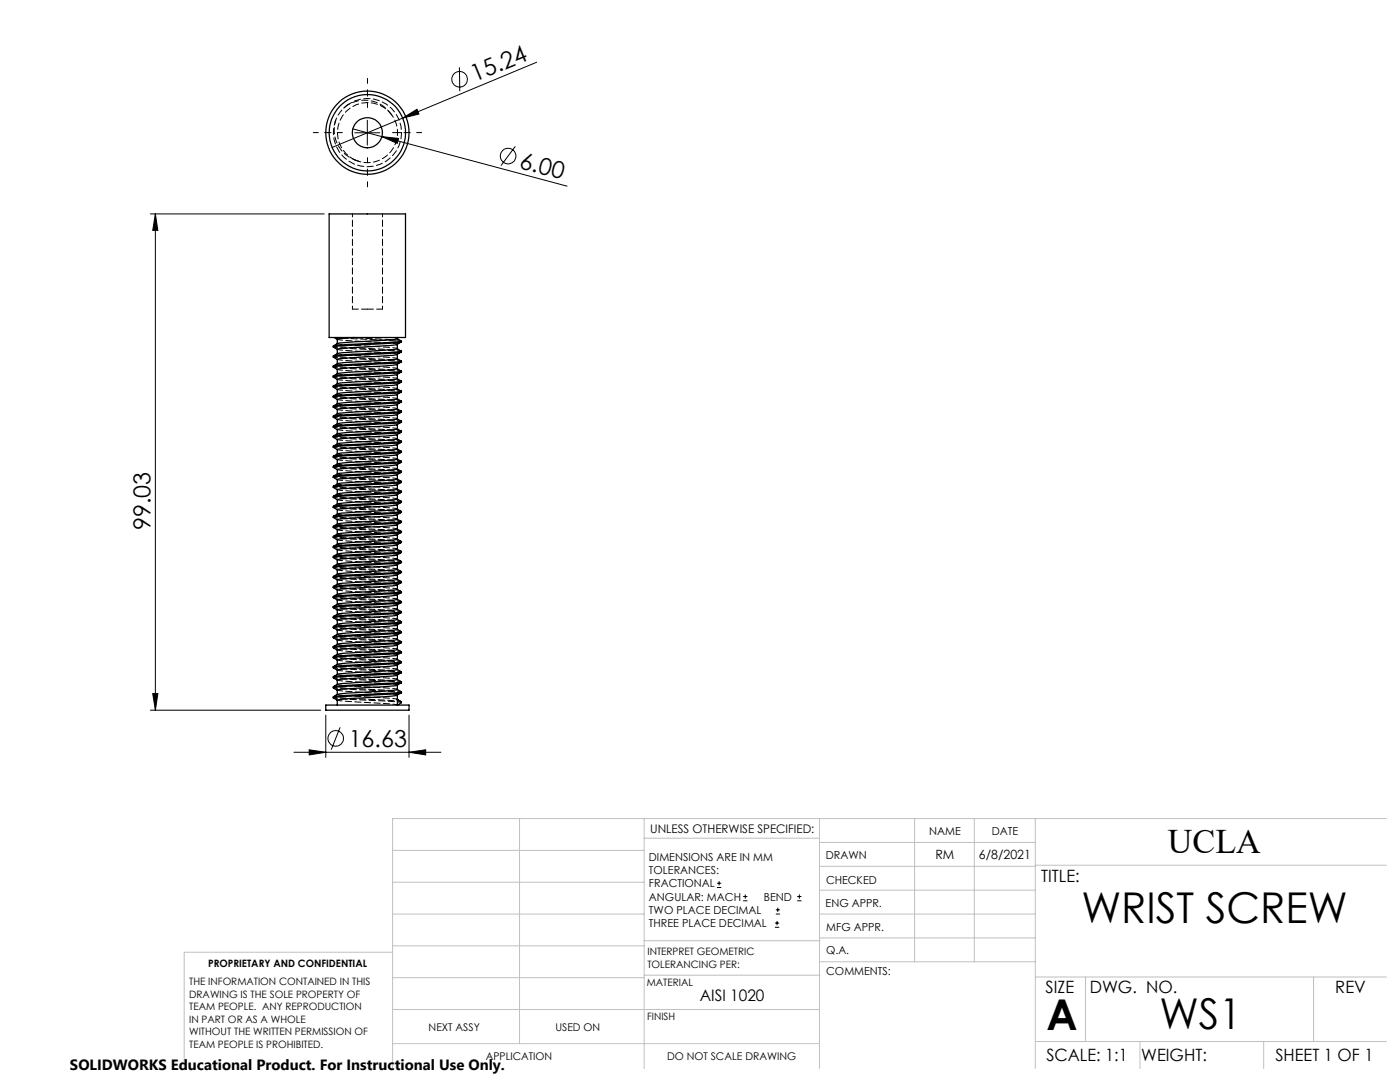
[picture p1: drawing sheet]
<svg xmlns="http://www.w3.org/2000/svg" width="279mm" height="216mm" viewBox="0 0 279 216" stroke-linecap="round" stroke-linejoin="round" font-family="sans-serif">
<g fill="none" stroke="#000" stroke-width=".2">
<path d="M91.7 13.4l.1 4.8M107.1 12.4l-40.8 17M70.4 25.7l5.8 1.6M70.8 26.5h5M73.3 24v5M76.2 27.3l3.4 .3-.3 1zM76.2 27.3l37 9.8M80.4 23.6l2.8-1.8 .4 1zM102.8 29.2l-2.8 3.9M30 42.7h34.7M31 42.7v99M31 42.7l.5 3.3h-1z"/>
<path d="M30.5 138.4h1l-.5 3.3zM30 141.7h34M58.7 150.1h29.3M61.7 149.6l3.3 .5-3.3 .5zM65 142.7v8.4M67.9 145.1l-1.8 4.5M81.6 150.1l3.3-.5v1zM81.6 142.7v8.4M143.1 177.1h.8M143.1 176.2h.8M143.5 175.8v.9M148.3 179.7h.9"/>
<path d="M148.3 178.9h.9M148.7 178.5v.8M159.1 179.7h.8M159.1 178.9h.8M159.5 178.5v.8M154.7 185h.8M154.7 184.2h.8M154.8 182.4h.8M154.8 181.5h.8M155.1 183.8v.8M155.2 181.1v.9"/>
<circle cx="91.7" cy="15.8" r="1.56"/>
<circle cx="101.4" cy="31.1" r="1.55"/>
<circle cx="67" cy="147.4" r="1.55"/>
</g>
<path d="M68.3 26.5h-5.8M73.3 21.5v-5.9M73.3 31.5v5.8M78.3 26.5h5.9" fill="none" stroke="#000" stroke-width=".2" stroke-dasharray="15.2 1.3 1.3 1.3" stroke-dashoffset="14.2"/>
<g fill="none" stroke="#c0c0c0" stroke-width=".2">
<path d="M78.4 176h50.2M78.4 169.7h50.2M103.7 163.3v44.9M128.6 163.3v49.9M128.6 167.3h34.9M163.5 163.3v49.9M163.5 177.6h43.1M163.5 172.9h43.1M163.5 168.1h43.1M182.5 163.3v28.6M194.5 163.3v28.6M206.6 163.3v49.9"/>
<path d="M206.6 172.6h70.1M276.7 163.3h-198.3v49.9M78.4 195.1h50.2M78.4 188.7h50.2M78.4 182.4h50.2M78.4 190h-41.6v23.2M128.6 194.6h35.1M128.6 187.7h35.1M163.5 182.4h43.1M163.5 187.1h43.1M163.7 191.9h42.9M206.6 194.9h70.1"/>
<path d="M216.6 194.9v12.9M262.1 194.9v12.9M78.4 208.2h85.1M78.4 201.4h85.1M206.6 207.8h70.1M227.5 207.8v5.4M252.2 207.8v5.4"/>
</g>
<g fill="#000">
<path d="M76.2 27.3l3.4 .3-.3 1zM80.4 23.6l2.8-1.8 .4 1z"/>
<path d="M30.5 138.4h1l-.5 3.3zM31 42.7l.5 3.3h-1z"/>
<path d="M61.7 149.6l3.3 .5-3.3 .5zM81.6 150.1l3.3-.5v1z"/>
</g>
<g fill="none" stroke="#000" stroke-width=".25">
<path d="M65.7 42.7h15.2v24.6h-15.2zM66.5 71v.2M66.5 69v.3M66.7 67.3l.6 .4M67.3 69.7v.9M67.3 71.7v.9M67.3 75.7v.9M67.3 77.7v.9M67.3 78.6l-.8 .4M67.3 76.6l-.8 .4M67.3 74.5l-.8 .5M67.3 72.6l-.8 .4"/>
<path d="M70.8 67.3l-3.3 .3-.2 .1v.9M79.1 78.8l-11.3 .8-.5 .1v.9M79.1 76.8l-10.8 .7-1 .2M79.1 74.8l-10 .7-1.8 .2M79.1 72.8l-11.3 .8-.5 .1v.9M79.1 70.8l-10.8 .7-1 .2M79.1 68.8l-10 .7-1.8 .2M79.2 79.5l.9 .5-.5 .2-11.1 .6-2 .2 .8-.5M79.2 69.5l.9 .6-2 .2-11.6 .7 .8-.4M79.2 67.5l.9 .6-.5 .1-10.1 .5-3 .3 .8-.5M79.2 77.5l.9 .5-1.1 .2-11.3 .6-1.1 .2-.1 .2M79.2 75.5l.9 .6-3 .3-9.4 .5-1.1 .1-.1 .2"/>
<path d="M79.2 73.5l.9 .5-3 .4-9.4 .5-1.2 .1v.2M79.2 71.5l.9 .5-1.1 .2-11.3 .6-1.1 .2-.1 .2M79.3 78.7l-.1 1-11.8 .8M79.3 76.7v.9l-.5 .1-9.7 .6-1.7 .3M79.3 74.7v.9l-.5 .1-10.5 .7-.9 .2M79.3 72.7v.9l-.5 .1-11.4 .8M79.3 70.7v.9l-.5 .1-9.7 .6-1.7 .3M79.3 68.7v.9l-.5 .1-10.5 .7-.9 .2M79.3 67.3v.3l-1 .2-10.9 .7M79.9 78.3l-.7 .5M79.9 76.3l-.7 .5M79.9 74.3l-.7 .5"/>
<path d="M79.9 72.3l-.7 .5M79.9 70.3l-.7 .5M79.9 68.3l-.7 .5M80.1 78v.2l-1.1 .2-9.5 .5-3 .3 .8 .5M80.1 76.1l-.1 .2-.4 .1-11.1 .6-2 .2 .8 .5M80.1 74l-.1 .3-1 .1-11.3 .6-1.2 .2 .8 .5M80.1 72v.2l-1.1 .2-9.5 .5-3 .3 .8 .5M80.1 70.1l-.1 .2-.4 .1-10.1 .5-3 .3 .8 .5M80.1 68.1l-.1 .2-1 .1-11.3 .6-1.2 .3 .8 .4M66.5 99.1v.1M66.5 97v.2M66.5 95v.2"/>
<path d="M66.5 93.1v.1M66.5 91.1v.1M66.5 89v.3M66.5 85.1v.1M66.5 83v.2M66.5 81v.2M67.3 81.7v.8M67.3 83.7v.9M67.3 87.7v.9M67.3 89.7v.9M67.3 91.7v.9M67.3 95.7v.9"/>
<path d="M67.3 97.7v.9M67.3 86.5l-.8 .5M79.1 98.8l-11.3 .8-.5 .1v.9M79.1 96.8l-10.8 .7-1 .2M79.1 94.8l-10 .7-1.8 .2M79.1 92.8l-11.6 .8-.2 .1v.9M79.1 90.8l-5.8 .4a30 30 0 0 0-6 .5M79.1 88.8l-10.8 .7-1 .2M79.1 86.8l-10 .7-1.8 .2M79.1 84.8l-11.3 .8-.5 .1v.9M79.1 82.8l-10.8 .7-1 .2M79.1 80.8l-10 .7-1.8 .2"/>
<path d="M79.2 99.5l.9 .5-.5 .2-11.1 .6-2 .2 .8-.5M79.2 97.5l.9 .5-1.1 .2-11.3 .6-1.2 .2 .8-.4M79.2 95.5l.9 .6-2 .2-11.6 .7 .8-.4M79.2 93.5l.9 .6-.5 .1-10.1 .5-3 .3 .8-.5M79.2 91.5l.9 .5-1.1 .3-11.3 .6-1.2 .1 .8-.4M79.2 89.5l.9 .6-2 .2-11.6 .7 .8-.4M79.2 87.5l.9 .6-3 .3-8.6 .4-2 .2 .8-.5M79.2 83.5l.9 .5a42.4 42.4 0 0 1-8.1 .6l-5.5 .4 .8-.4M79.2 81.5l.9 .6-2 .2-11.6 .7 .8-.5M79.2 85.5l.9 .5-1.1 .3-5.7 .2a38.8 38.8 0 0 0-6.8 .6v.1M79.3 98.7v.9l-.5 .1-11.4 .8M79.3 96.7v.9l-.5 .1-9.7 .6-1.7 .3"/>
<path d="M79.3 94.7v.9l-.5 .1-10.5 .7-.9 .2M79.3 92.7v.9l-.5 .1-11.4 .8M79.3 90.7v.9l-.5 .1-8.8 .6-2.6 .3M79.3 88.7v.9l-.5 .1-10.5 .7-.9 .2M79.3 86.7v.9l-.5 .1-11.4 .8M79.3 84.7l-.1 1-11.8 .8M79.3 82.7v.9l-.5 .1-9.7 .6-1.7 .3M79.3 80.7v.9l-.5 .1-11.4 .8M79.9 98.3l-.7 .5M79.9 96.3l-.7 .5M79.9 94.3l-.7 .5M79.9 92.3l-.7 .5"/>
<path d="M79.9 90.3l-.7 .5M79.9 88.3l-.7 .5M79.9 86.3l-.7 .5M79.9 84.3l-.7 .5M79.9 82.3l-.7 .5M79.9 80.3l-.7 .5M80.1 98v.2l-1.1 .2-9.5 .5-3 .3 .8 .5M80.1 96.1l-.1 .2-.4 .1-10.1 .5-3 .3 .8 .5M80.1 94.1l-.1 .2-1 .1-11.3 .6-1.2 .2 .8 .5M80.1 92v.3l-1.1 .1-9.5 .5-3 .3 .8 .5M80.1 90.1l-.1 .2-1 .1-9.5 .5-3 .3 .8 .5M80.1 88.1l-.1 .2-1 .1-5.7 .3a38.8 38.8 0 0 0-6.8 .6l.8 .4"/>
<path d="M80.1 86v.2a42.4 42.4 0 0 1-8.1 .6l-5.5 .4 .8 .5M80.1 84l-.1 .3-1 .1-9.5 .5-3 .3 .8 .5M80.1 82.1l-.1 .2-.4 .1-11.1 .6-2 .2 .8 .5M80.1 80l-.1 .3-1 .1-11.3 .6-1.2 .2 .8 .5M66.5 117.1v.1M66.5 115v.3M66.5 113.1v.1M66.5 111.1v.1M66.5 109v.2M66.5 107v.2M66.5 105.1v.1M66.5 103v.2"/>
<path d="M66.5 101v.2M67.3 101.7v.9M67.3 103.7v.9M67.3 107.7v.8M67.3 109.7v.9M67.3 111.7v.9M67.3 115.7v.9M67.3 117.7v.9M67.3 118.6l-.8 .4M79.1 118.8l-11.6 .8-.2 .1v.9M79.1 116.8l-5.8 .4a30 30 0 0 0-6 .5M79.1 114.8l-10 .7-1.8 .2"/>
<path d="M79.1 112.8l-11.6 .8-.2 .1v.9M79.1 110.8l-10 .6-1.8 .3M79.1 108.8l-10.8 .7-1 .2M79.1 106.8l-10 .7-1.8 .2M79.1 104.8l-11.3 .8-.5 .1v.9M79.1 102.8l-10.8 .7-1 .2M79.1 100.8l-10 .7-1.8 .2M79.2 115.5l.9 .6-2 .2-11.6 .7 .8-.4M79.2 113.5l.9 .6-3 .3-8.6 .4-2 .2 .8-.5M79.2 111.5l.9 .5-1.1 .3-10.5 .5-2 .2 .8-.5M79.2 109.5l.9 .5a42.4 42.4 0 0 1-8.1 .6l-5.5 .4 .8-.4M79.2 107.5l.9 .6-2 .2-11.6 .7 .8-.5"/>
<path d="M79.2 105.5l.9 .5-.5 .2-11.1 .6-2 .2 .8-.5M79.2 103.5l.9 .5-1.1 .2-11.3 .6-1.2 .2 .8-.4M79.2 101.5l.9 .6-2 .2-11.6 .7 .8-.4M79.2 119.5l.9 .6-3 .3-9.4 .5-1.2 .1v.2M79.2 117.5l.9 .5-1.1 .3-11.3 .6-1.1 .1-.1 .2M79.3 118.7v.9l-.5 .1-11.4 .8M79.3 116.7v.9l-.5 .1-8.8 .6-2.6 .3M79.3 114.7v.9l-.5 .1-10.5 .7-.9 .2M79.3 112.7v.9l-.5 .1-11.4 .8M79.3 110.7l-.1 1-11.8 .8M79.3 108.7v.9l-.5 .1-9.7 .6-1.7 .3M79.3 106.7v.9l-.5 .1-11.4 .8"/>
<path d="M79.3 104.7l-.1 1-11.8 .8M79.3 102.7v.9l-.5 .1-9.7 .6-1.7 .3M79.3 100.7v.9l-.5 .1-10.5 .7-.9 .2M79.9 118.3l-.7 .5M79.9 116.3l-.7 .5M79.9 114.3l-.7 .5M79.9 112.3l-.7 .5M79.9 110.3l-.7 .5M79.9 108.3l-.7 .5M79.9 106.3l-.7 .5M79.9 104.3l-.7 .5M79.9 102.3l-.7 .5"/>
<path d="M79.9 100.3l-.7 .5M80.1 118v.3l-1.1 .1-9.5 .5-3 .3 .8 .5M80.1 116.1l-.1 .2-1 .1-9.5 .5-3 .3 .8 .5M80.1 114.1l-.1 .2-1 .1-5.7 .3a38.8 38.8 0 0 0-6.8 .6l.8 .4M80.1 112v.3l-1.1 .1-9.5 .5-3 .3 .8 .5M80.1 110l-.1 .3-1 .1-9.5 .5-3 .3 .8 .5M80.1 108.1l-.1 .2-.4 .1-11.1 .6-2 .2 .8 .5M80.1 106l-.1 .3-1 .1-11.3 .6-1.2 .2 .8 .5M80.1 104v.2l-1.1 .2-9.5 .5-3 .3 .8 .5M80.1 102.1l-.1 .2-.4 .1-11.1 .6-2 .2 .8 .5M80.1 100l-.1 .3-1 .1-11.3 .6-1.2 .2 .8 .5M66.5 137.1v.1"/>
<path d="M66.5 135v.2M66.5 131.1v.1M66.5 125.1v.1M66.5 123v.2M66.5 139.1v.1M67.3 121.7v.9M67.3 123.7v.9M67.3 127.7v.9M67.3 129.7v.9M67.3 133.7v.8M67.3 135.7v.9M67.3 137.7v.9"/>
<path d="M67.3 132.5l-.8 .5M67.3 128.6l-.8 .4M67.3 126.5l-.8 .5M67.3 120.5l-.8 .5M79.1 138.8l-11.6 .8-.2 .1v1M79.1 136.8l-10 .6-1.8 .3M79.1 134.8l-10.8 .7-1 .2M79.1 132.8l-10 .7-1.8 .2M79.1 130.8l-11.3 .8-.5 .1v.9M79.1 128.8l-10.8 .7-1 .2M79.1 126.8l-10 .7-1.8 .2M79.1 124.8l-11.3 .8-.5 .1v.9"/>
<path d="M79.1 122.8l-10.8 .7-1 .2M79.1 120.8l-10 .7-1.8 .2M79.2 135.5l.9 .6-2 .2-11.6 .7 .8-.4M79.2 133.5l.9 .6-2 .2-11.6 .7 .8-.5M79.2 129.5l.9 .5-1.1 .2-11.3 .6-1.2 .2 .8-.4M79.2 123.5l.9 .5-1.1 .2-11.3 .6-1.2 .2 .8-.4M79.2 121.5l.9 .6-2 .2-11.6 .7 .8-.4M79.2 137.5l.9 .5-1.1 .3-10.5 .5-1.9 .2 .7-.5M79.2 131.5l.9 .5-3 .4-9.4 .5-1.2 .1v.2M79.2 127.5l.9 .6-3 .3-9.4 .5-1.1 .1-.1 .2M79.2 125.5l.9 .5-3 .4-9.4 .5-1.2 .1v.2M79.2 139.5l.9 .6"/>
<path d="M79.3 136.7l-.1 1-11.8 .8M79.3 134.7v.9l-.5 .1-10.5 .7-.9 .2M79.3 132.7v.9l-.5 .1-11.4 .8M79.3 130.7l-.1 1-11.8 .8M79.3 128.7v.9l-.5 .1-9.7 .6-1.7 .3M79.3 126.7v.9a29 29 0 0 1-6 .5l-5 .3-.9 .2M79.3 124.7l-.1 1-11.8 .8M79.3 122.7v.9l-.5 .1-9.7 .6-1.7 .3M79.3 120.7v.9l-.5 .1-10.5 .7-.9 .2M79.3 138.7v2l.8-.5v-.1M79.3 139.6l.8 .5M79.9 136.3l-.7 .5"/>
<path d="M79.9 134.3l-.7 .5M79.9 132.3l-.7 .5M79.9 130.3l-.7 .5M79.9 128.3l-.7 .5M79.9 126.3l-.7 .5M79.9 124.3l-.7 .5M79.9 122.3l-.7 .5M79.9 120.3l-.7 .5M79.9 138.3l-.7 .5M80.1 138v.3l-1.1 .1-9.5 .5-3 .3 .8 .5M80.1 136.1l-.1 .2-1 .1-9.5 .5-3 .3 .8 .5M80.1 134.1l-.1 .2-.4 .1-11.1 .6-2 .2 .8 .5"/>
<path d="M80.1 132l-.1 .3-1 .1-11.3 .6-1.2 .2 .8 .5M80.1 130v.2l-1.1 .2-9.5 .5-3 .3 .8 .5M80.1 128.1l-.1 .2-.4 .1-11.1 .6-2 .2 .8 .5M80.1 126l-.1 .3-1 .1-11.3 .6-1.2 .2 .8 .5M80.1 124v.2l-1.1 .2-9.5 .5-3 .3 .8 .5M80.1 122.1l-.1 .2-.4 .1-10.1 .5-3 .3 .8 .5M80.1 120.1l-.1 .2-1 .1-11.3 .6-1.2 .2 .8 .5M65 140.7h16.6v1h-16.6z"/>
<circle cx="73.3" cy="26.5" r="8.3"/>
<circle cx="73.3" cy="26.5" r="3"/>
<circle cx="73.3" cy="26.5" r="7.6"/>
</g>
<g fill="none" stroke="#000" stroke-width=".2" stroke-dasharray="1.3 .6" stroke-dashoffset=".6">
<path d="M70.3 42.7v19M76.3 61.7v-19M80 80l-11.5-.7-2-.3M80 78l-11.5-.7-2-.3M80 76l-11.5-.7-2-.3M80 74l-11.5-.7-2-.3M80 72l-11.5-.7-2-.3M80 70l-11.5-.7-2-.3M80 100l-11.5-.7-2-.3M80 98l-11.5-.7-2-.3M80 96l-11.5-.7-2-.3M80 94l-11.5-.7-2-.3"/>
<path d="M80 92l-11.5-.7-2-.3M80 90l-11.5-.7-2-.3M80 88l-11.5-.7-2-.3M80 86l-11.5-.7-2-.3M80 84l-11.5-.7-2-.3M80 82l-11.5-.7-2-.3M80 120l-11.5-.7-2-.3M80 118l-11.5-.7-2-.3M80 116l-11.5-.7-2-.3M80 114l-11.5-.7-2-.3M80 112l-11.5-.7-2-.3M80 110l-11.5-.7-2-.3"/>
<path d="M80 108l-11.5-.7-2-.3M80 106l-11.5-.7-2-.3M80 104l-11.5-.7-2-.3M80 102l-11.5-.7-2-.3M80 140l-11.5-.7-2-.3M80 138l-11.5-.7-2-.3M80 136l-11.5-.7-2-.3M80 134l-11.5-.7-2-.3M80 132l-11.5-.7-2-.3M80 130l-11.5-.7-2-.3M80 128l-11.5-.7-2-.3M80 126l-11.5-.7-2-.3"/>
<path d="M80 124l-11.5-.7-2-.3M80 122l-11.5-.7-2-.3"/>
</g>
<g fill="none" stroke="#000" stroke-width=".2" stroke-dasharray="1.3 .6">
<path d="M70.8 31.9a6 6 0 0 0 7.4-1.9 6 6 0 0 0-.5-7.6M67.3 79.7h.1M67.3 77.7h.1M67.3 75.7h.1M67.3 73.7h.1M67.3 71.7h.1M67.3 69.7h.1M67.3 67.7h.1M67.3 78.5v.1M67.3 76.5v.1M67.3 74.5v.1M67.3 72.5v.1"/>
<path d="M67.3 70.5v.1M67.3 68.5v.1M79.2 79.5h.1M79.2 77.5h.1M79.2 71.5h.1M79.2 69.5h.1M79.2 67.5h.1M80 68l-10.8-.7M67.3 99.7h.1M67.3 97.7h.1M67.3 95.7h.1M67.3 93.7h.1"/>
<path d="M67.3 91.7h.1M67.3 89.7h.1M67.3 87.7h.1M67.3 85.7h.1M67.3 83.7h.1M67.3 81.7h.1M67.3 98.5v.1M67.3 96.5v.1M67.3 94.5v.1M67.3 92.5v.1M67.3 90.5v.1M67.3 88.5v.1"/>
<path d="M67.3 86.5v.1M67.3 84.5v.1M67.3 82.5v.1M67.3 80.5v.1M67.4 85.7h-.1M79.2 99.5h.1M79.2 93.5h.1M79.2 91.5h.1M79.2 89.5h.1M79.2 87.5h.1M79.2 85.5h.1M79.2 83.5h.1"/>
<path d="M79.2 81.5h.1M67.3 119.7h.1M67.3 117.7h.1M67.3 115.7h.1M67.3 113.7h.1M67.3 111.7h.1M67.3 109.7h.1M67.3 107.7h.1M67.3 105.7h.1M67.3 103.7h.1M67.3 101.7h.1M67.3 118.5v.1"/>
<path d="M67.3 116.5v.1M67.3 114.5v.1M67.3 112.5v.1M67.3 110.5v.1M67.3 108.5v.1M67.3 106.5v.1M67.3 104.5v.1M67.3 102.5v.1M67.3 100.5v.1M79.2 115.5h.1M79.2 113.5h.1M79.2 111.5h.1"/>
<path d="M79.2 109.5h.1M79.2 107.5h.1M79.2 105.5h.1M79.2 103.5h.1M79.2 101.5h.1M67.3 137.7h.1M67.3 135.7h.1M67.3 133.7h.1M67.3 131.7h.1M67.3 129.7h.1M67.3 127.7h.1M67.3 125.7h.1"/>
<path d="M67.3 123.7h.1M67.3 121.7h.1M67.3 139.7h.1M67.3 138.5v.1M67.3 136.5v.1M67.3 134.5v.1M67.3 132.5v.1M67.3 130.5v.1M67.3 128.5v.1M67.3 126.5v.1M67.3 124.5v.1M67.3 122.5v.1"/>
<path d="M67.3 120.5v.1M79.2 137.5h.1M79.2 135.5h.1M79.2 133.5h.1M79.2 131.5h.1M79.2 129.5h.1M79.2 127.5h.1M79.2 125.5h.1M79.2 121.5h.1M79.2 139.5h.1"/>
</g>
<g fill="none" stroke="#000" stroke-width=".2" stroke-dasharray="1.3 .6" stroke-dashoffset=".3">
<path d="M79.3 79.6l-1.7-.3-9.2-.5-1-.3M79.3 77.6l-1.7-.3-9.2-.5-1-.3M79.3 75.6l-1.7-.3-9.2-.5-1-.3M79.3 73.6l-1.7-.3-9.2-.5-1-.3M79.3 71.6l-1.7-.3-9.2-.5-1-.3M79.3 69.6l-1.7-.3-9.2-.5-1-.3M79.2 86.8l.1-.1-1.7-.3-10.1-.7M79.3 99.6l-1.7-.3-9.2-.5-1-.3M79.3 97.6l-1.7-.3-9.2-.5-1-.3M79.3 95.6l-1.7-.3-9.2-.5-1-.3M79.3 93.6l-1.7-.3-9.2-.5-1-.3M79.3 91.6l-1.7-.3-9.2-.5-1-.3"/>
<path d="M79.3 89.6l-1.7-.3-9.2-.5-1-.3M79.3 87.6l-1.7-.3-9.2-.5-1-.3M79.3 85.6l-1.7-.3-9.2-.5-1-.3M79.3 83.6l-1.7-.3-9.2-.5-1-.3M79.3 81.6l-1.7-.3-9.2-.5-1-.3M79.3 119.6l-1.7-.3-9.2-.5-1-.3M79.3 117.6l-1.7-.3-9.2-.5-1-.3M79.3 115.6l-1.7-.3-9.2-.5-1-.3M79.3 113.6l-1.7-.3-9.2-.5-1-.3M79.3 111.6l-1.7-.3-9.2-.5-1-.3M79.3 109.6l-1.7-.3-9.2-.5-1-.3M79.3 107.6l-1.7-.3-9.2-.5-1-.3"/>
<path d="M79.3 105.6l-1.7-.3-9.2-.5-1-.3M79.3 103.6l-1.7-.3-9.2-.5-1-.3M79.3 101.6l-1.7-.3-9.2-.5-1-.3M79.3 139.6l-1.7-.3-9.2-.5-1-.3M79.3 137.6l-1.7-.3-9.2-.5-1-.3M79.3 135.6l-1.7-.3-9.2-.5-1-.3M79.3 133.6l-1.7-.3-9.2-.5-1-.3M79.3 131.6l-1.7-.3-9.2-.5-1-.3M79.3 129.6l-1.7-.3-9.2-.5-1-.3M79.3 127.6l-1.7-.3-9.2-.5-1-.3M79.3 125.6l-1.7-.3-9.2-.5-1-.3M79.3 123.6l-1.7-.3-9.2-.5-1-.3"/>
<path d="M79.3 121.6l-1.7-.3-9.2-.5-1-.3M79.3 140.7l-1-.2-9.2-.6-1.8-.2"/>
</g>
<path d="M79.3 67.6l-1.6-.3" fill="none" stroke="#000" stroke-width=".2" stroke-dasharray="1.3 .6" stroke-dashoffset=".8"/>
<g fill="none" stroke="#000" stroke-width=".2" stroke-dasharray="1.3 .6" stroke-dashoffset=".5">
<path d="M69.2 21l-.3 .3a6.8 6.8 0 0 0-2 2.9M70.8 31.9l.9 .3M80.1 78.2l-1.9-.2-9.7-.5-1.9-.3M80.1 76.2l-1.9-.2-9.7-.5-1.9-.3M80.1 74.2l-1.9-.2-9.7-.5-1.9-.3M80.1 72.2l-1.9-.2-11.6-.7M80.1 70.2l-1.9-.2-11.6-.7M80.1 98.2l-1.9-.2-9.7-.5-1.9-.3M80.1 96.2l-1.9-.2-9.7-.5-1.9-.3M80.1 94.2l-1.9-.2-9.7-.5-1.9-.3M80.1 92.2l-1.9-.2-9.7-.5-1.9-.3M80.1 90.2l-1.9-.2-9.7-.5-1.9-.3"/>
<path d="M80.1 88.2l-1.9-.2-9.7-.5-1.9-.3M80.1 86.2l-1.9-.2-9.7-.5-1.9-.3M80.1 84.2l-1.9-.2-9.7-.5-1.9-.3M80.1 82.2l-1.9-.2-9.7-.5-1.9-.3M80.1 80.2l-1.9-.2-9.7-.5-1.9-.3M80.1 118.2l-1.9-.2-9.7-.5-1.9-.3M80.1 116.2l-1.9-.2-9.7-.5-1.9-.3M80.1 114.2l-1.9-.2-9.7-.5-1.9-.3M80.1 112.2l-1.9-.2-9.7-.5-1.9-.3M80.1 110.2l-1.9-.2-9.7-.5-1.9-.3M80.1 108.2l-1.9-.2-9.7-.5-1.9-.3M80.1 106.2l-1.9-.2-9.7-.5-1.9-.3"/>
<path d="M80.1 104.2l-1.9-.2-11.6-.7M80.1 102.2l-1.9-.2-9.7-.5-1.9-.3M80.1 100.2l-1.9-.2-9.7-.5-1.9-.3M80.1 138.2l-1.9-.2-9.7-.5-1.9-.3M80.1 136.2l-1.9-.2-9.7-.5-1.9-.3M80.1 134.2l-1.9-.2-11.6-.7M80.1 132.2l-1.9-.2-9.7-.5-1.9-.3M80.1 130.2l-1.9-.2-11.6-.7M80.1 128.2l-1.9-.2-11.6-.7M80.1 126.2l-1.9-.2-9.7-.5-1.9-.3M80.1 124.2l-1.9-.2-9.7-.5-1.9-.3M80.1 122.2l-1.9-.2-11.6-.7"/>
<path d="M80.1 120.2l-1.9-.2-11.6-.7M80.1 140.2l-1.9-.2-9.7-.5-1.9-.3"/>
</g>
<path d="M66.9 24.2a6.4 6.4 0 0 0 3.9 7.7M77.7 22.4a6.4 6.4 0 0 0-8.5-1.4M80.1 68.2l-1.9-.2-11.3-.7" fill="none" stroke="#000" stroke-width=".2" stroke-dasharray="1.3 .6" stroke-dashoffset=".7"/>
<g fill="none" stroke="#000" stroke-width=".2" stroke-dasharray="1.3 .6" stroke-dashoffset=".2">
<path d="M67 23.9a6.8 6.8 0 0 0 6.1 9.4 6.8 6.8 0 0 0 6.7-8.9 6.8 6.8 0 0 0-10.6-3.4M78.2 22.9a6 6 0 0 0-9.5-.2 6 6 0 0 0 2.1 9.2M79.2 78.8l.1-.1-1-.2-9.2-.6-1.8-.2M79.2 76.8l.1-.1-1-.2-9.2-.6-1.8-.2M79.2 74.8l.1-.1-1-.2-9.2-.6-1.8-.2M79.2 72.8l.1-.1-1-.2-9.2-.6-1.8-.2M79.2 70.8l.1-.1-1-.2-9.2-.6-1.8-.2M79.2 68.8l.1-.1-1-.2-9.2-.6-1.8-.2M79.2 98.8l.1-.1-1-.2-9.2-.6-1.8-.2M79.2 96.8l.1-.1-1-.2-9.2-.6-1.8-.2M79.2 94.8l.1-.1-1-.2-9.2-.6-1.8-.2M79.2 92.8l.1-.1-1-.2-9.2-.6-1.8-.2"/>
<path d="M79.2 90.8l.1-.1-1-.2-9.2-.6-1.8-.2M79.2 88.8l.1-.1-1-.2-9.2-.6-1.8-.2M79.2 84.8l.1-.1-1-.2-9.2-.6-1.8-.2M79.2 82.8l.1-.1-1-.2-9.2-.6-1.8-.2M79.2 80.8l.1-.1-1-.2-9.2-.6-1.8-.2M79.2 118.8l.1-.1-1-.2-9.2-.6-1.8-.2M79.2 116.8l.1-.1-1-.2-9.2-.6-1.8-.2M79.2 114.8l.1-.1-1-.2-9.2-.6-1.8-.2M79.2 112.8l.1-.1-1-.2-9.2-.6-1.8-.2M79.2 110.8l.1-.1-1-.2-9.2-.6-1.8-.2M79.2 108.8l.1-.1-1-.2-9.2-.6-1.8-.2M79.2 106.8l.1-.1-1-.2-9.2-.6-1.8-.2"/>
<path d="M79.2 104.8l.1-.1-1-.2-9.2-.6-1.8-.2M79.2 102.8l.1-.1-1-.2-9.2-.6-1.8-.2M79.2 100.8l.1-.1-1-.2-9.2-.6-1.8-.2M79.2 138.8l.1-.1-1-.2-9.2-.6-1.8-.2M79.2 136.8l.1-.1-1-.2-9.2-.6-1.8-.2M79.2 134.8l.1-.1-1-.2-9.2-.6-1.8-.2M79.2 132.8l.1-.1-1-.2-9.2-.6-1.8-.2M79.2 130.8l.1-.1-1-.2-9.2-.6-1.8-.2M79.2 128.8l.1-.1-1-.2-9.2-.6-1.8-.2M79.2 126.8l.1-.1-1-.2-9.2-.6-1.8-.2M79.2 124.8l.1-.1-1-.2-9.2-.6-1.8-.2M79.2 122.8l.1-.1-1-.2-9.2-.6-1.8-.2"/>
<path d="M79.2 120.8l.1-.1-1-.2-9.2-.6-1.8-.2"/>
</g>
<path d="M70.3 61.7h3M73.3 61.7h3" fill="none" stroke="#000" stroke-width=".2" stroke-dasharray="1.3 .6" stroke-dashoffset=".1"/>
<path d="M69.3 21l-.7 .6M80.1 26.5h-.8" fill="none" stroke="#000" stroke-width=".2" stroke-dasharray="1.3 .6" stroke-dashoffset=".4"/>
<g font-size="8.5">
<text x="215.8" y="184.2">WRIST SCREW</text>
<text x="208.9" y="205.5">A</text>
<text x="231.4" y="205.4">WS1</text>
</g>
<text font-size="6.9" x="233.1" y="170.1">UCLA</text>
<g font-size="4.7">
<text x="94.8" y="16.4" transform="rotate(-23 94.8 16.4)">15.24</text>
<text x="103.5" y="33.4" transform="rotate(15 103.5 33.4)">6.00</text>
<text x="30" y="105.8" transform="rotate(-90 30 105.8)">99.03</text>
<text x="69.6" y="149">16.63</text>
</g>
<g font-size="3.4">
<text x="207.8" y="176">TITLE:</text>
<text x="208.7" y="198.1">SIZE</text>
<text x="217.5" y="198.1">DWG. NO.</text>
<text x="266.5" y="198.2">REV</text>
<text x="208.8" y="211.7">SCALE: 1:1</text>
<text x="227.7" y="211.8">WEIGHT:</text>
<text x="254.5" y="211.7">SHEET 1 OF 1</text>
</g>
<text font-size="3.2" x="139.7" y="199.8">AISI 1020</text>
<text font-size="3" x="14" y="213.5">SOLIDWORKS Educational Product. For Instructional Use Only.</text>
<g font-size="2.5">
<text x="186.7" y="171.3">RM</text>
<text x="195.4" y="171.4">6/8/2021</text>
</g>
<text font-size="2.4" x="129.8" y="166.2">UNLESS OTHERWISE SPECIFIED:</text>
<g font-size="2.2">
<text x="185.4" y="166.6">NAME</text>
<text x="197.9" y="166.7">DATE</text>
<text x="129.5" y="171.8">DIMENSIONS ARE IN MM</text>
<text x="164.8" y="171.4">DRAWN</text>
<text x="129.5" y="174.4">TOLERANCES:</text>
<text x="129.5" y="177.1">FRACTIONAL</text>
<text x="129.5" y="179.7">ANGULAR: MACH</text>
<text x="152.5" y="179.7">BEND</text>
<text x="164.9" y="176.3">CHECKED</text>
<text x="129.5" y="182.4">TWO PLACE DECIMAL</text>
<text x="129.5" y="185">THREE PLACE DECIMAL</text>
<text x="164.8" y="181">ENG APPR.</text>
<text x="164.9" y="185.7">MFG APPR.</text>
<text x="164.9" y="190.4">Q.A.</text>
<text x="164.9" y="194.6">COMMENTS:</text>
</g>
<g font-size="2.1">
<text x="85.5" y="205.7">NEXT ASSY</text>
<text x="110.9" y="205.7">USED ON</text>
<text x="96.9" y="211.5">APPLICATION</text>
<text x="133.1" y="211.6">DO NOT SCALE DRAWING</text>
</g>
<g font-size="2">
<text x="129.2" y="190.6">INTERPRET GEOMETRIC</text>
<text x="37.8" y="196.5">THE INFORMATION CONTAINED IN THIS</text>
<text x="41.5" y="192.9">PROPRIETARY AND CONFIDENTIAL</text>
<text x="129.1" y="196.7">MATERIAL</text>
<text x="129.2" y="193.1">TOLERANCING PER:</text>
<text x="37.8" y="199">DRAWING IS THE SOLE PROPERTY OF</text>
<text x="37.8" y="201.6">TEAM PEOPLE. ANY REPRODUCTION</text>
<text x="129.1" y="203.5">FINISH</text>
<text x="37.8" y="204.1">IN PART OR AS A WHOLE</text>
<text x="37.8" y="206.6">WITHOUT THE WRITTEN PERMISSION OF</text>
<text x="37.8" y="209.1">TEAM PEOPLE IS PROHIBITED.</text>
</g>
</svg>
